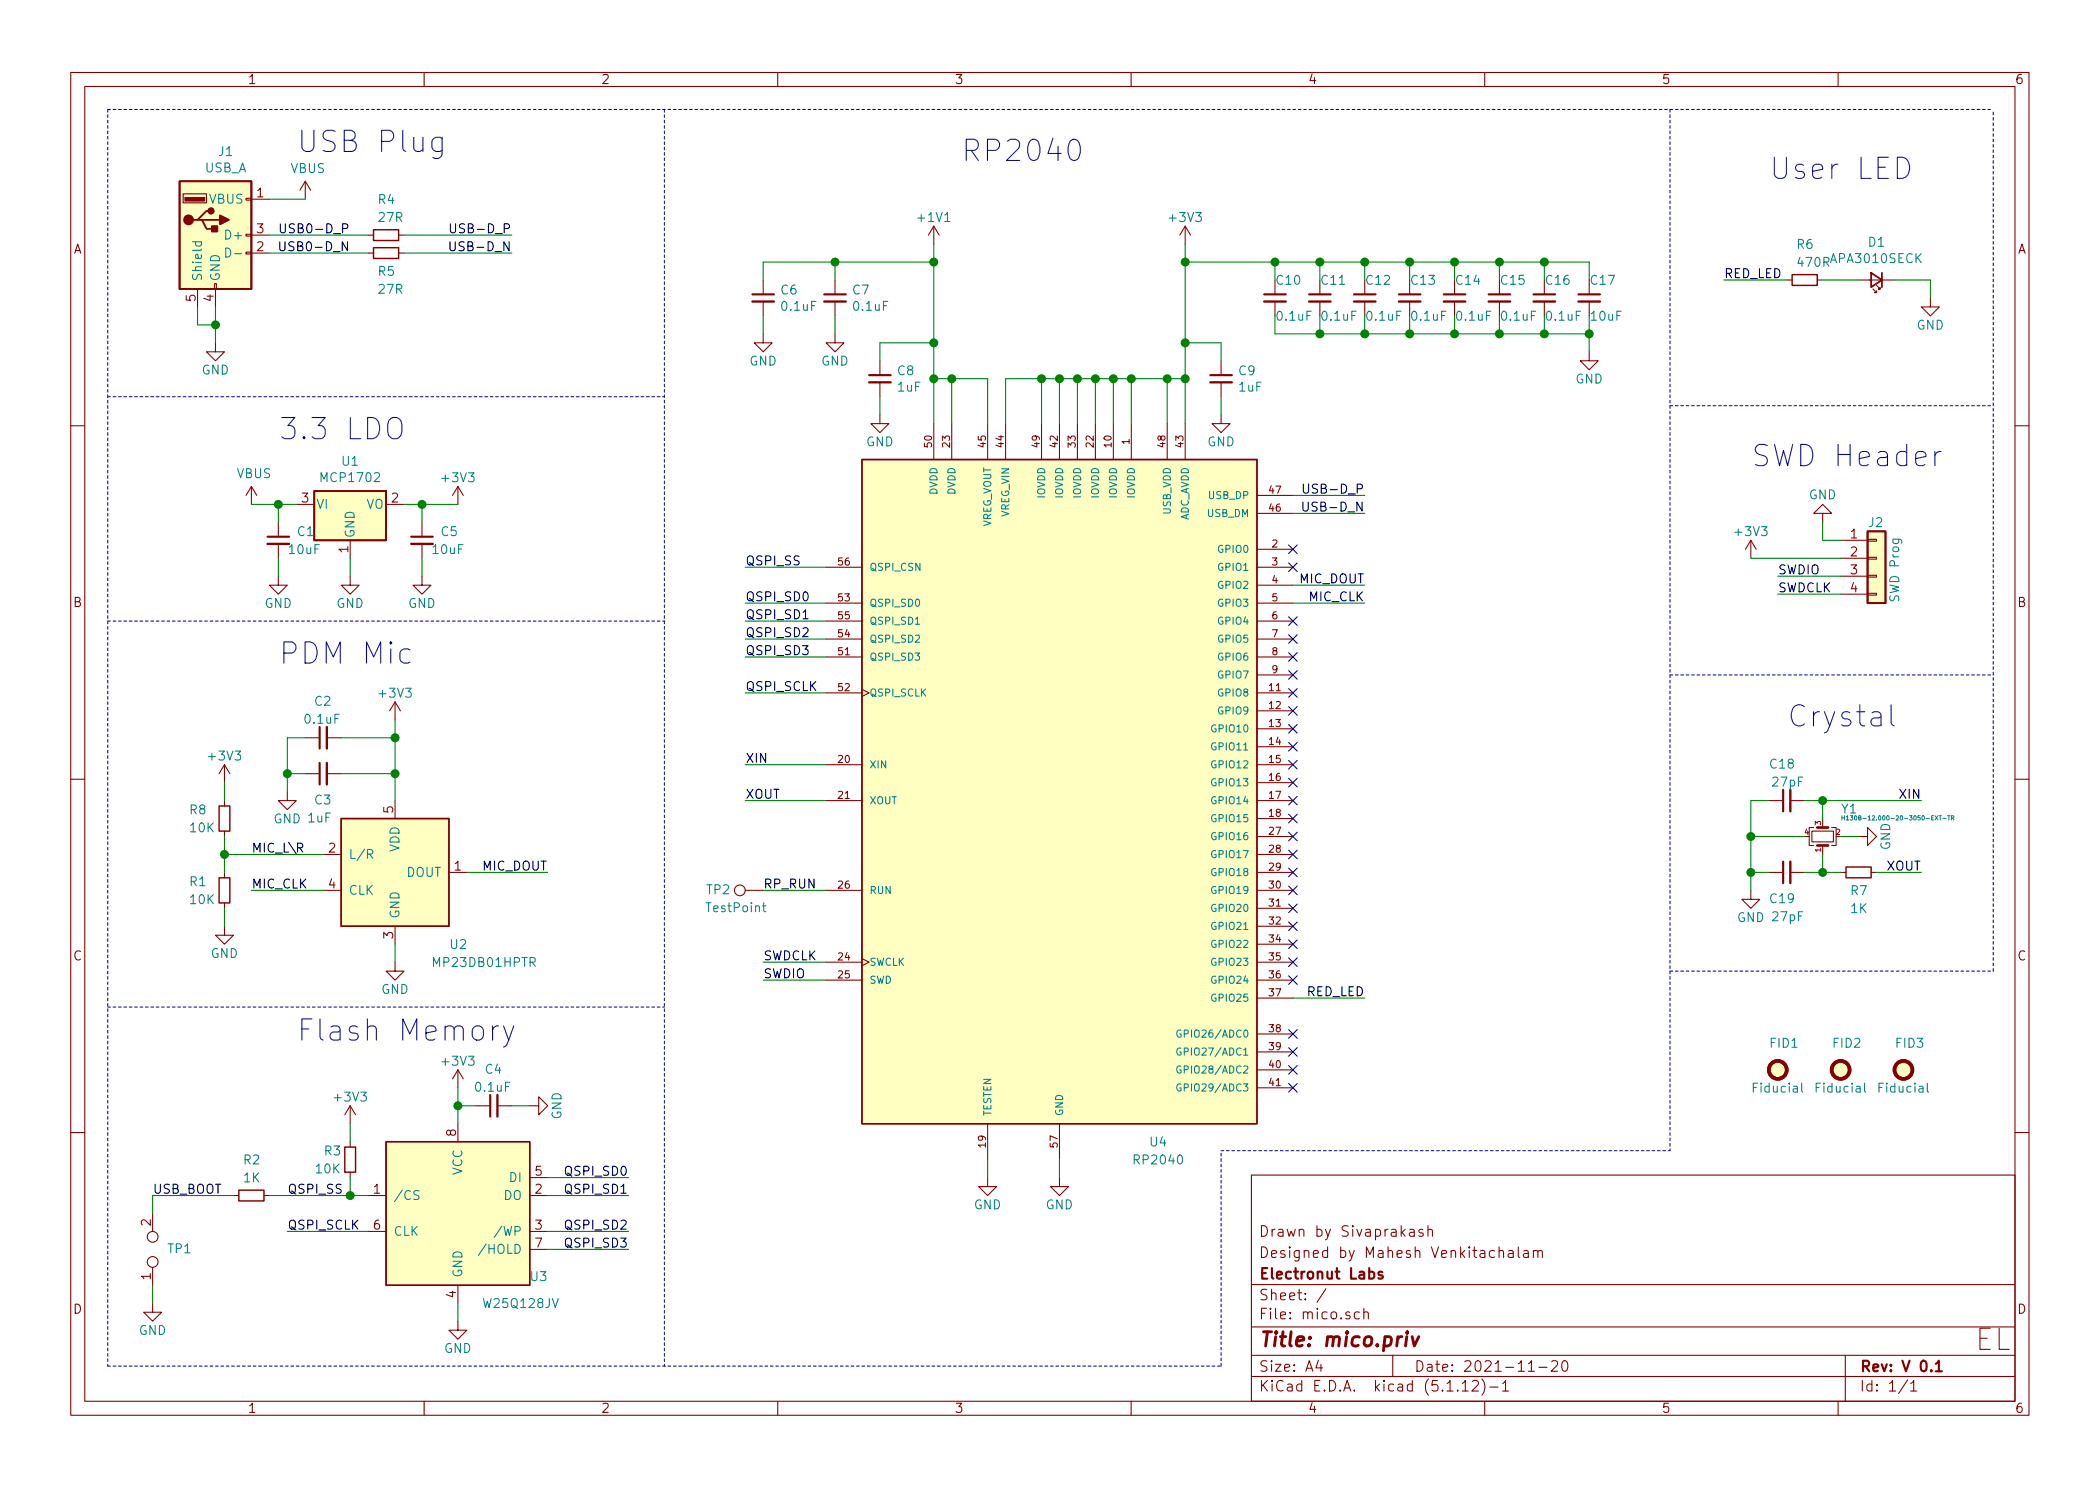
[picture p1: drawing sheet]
<svg xmlns="http://www.w3.org/2000/svg" width="297mm" height="210mm" viewBox="0 0 297 210" stroke-linecap="round" stroke-linejoin="round" font-family="sans-serif">
<g fill="none" stroke="#840000" stroke-width=".15">
<path d="M10 10.3h277v189.9h-277zM12 12.2h273v186.1h-273zM60 10.3v1.9M110 10.3v1.9M160 10.3v1.9M210 10.3v1.9M260 10.3v1.9M25.9 27.4h3.3v1.3h-3.3zM34.8 35.7h.8v.2h-.8zM34.8 33.1h.8v.3h-.8zM34.8 28.1h.8v.2h-.8zM35.6 35.8h2.5"/>
<path d="M35.6 28.2h2.5M35.6 33.3h2.5M43.2 25.6l-.8 1.3M43.2 25.6v2.6M43.2 25.6l.7 1.3M52.1 35.8h.7M52.1 33.3h.7M56.4 35.8h.7M56.4 33.3h.7M107.9 39.6v2.1M118.1 39.6v2.1M132.1 32v2.5"/>
<path d="M132.1 32l-.8 1.3M132.1 32l.7 1.3M167.6 32v2.5M167.6 32l-.7 1.3M167.6 32l.8 1.3M180.3 39.6v2.1M186.7 39.6v2.1M193 39.6v2.1M199.4 39.6v2.1M205.7 39.6v2.1M212.1 39.6v2.1M218.4 39.6v2.1"/>
<path d="M224.8 39.6v2.1M252.7 39.6h.8M257 39.6h.8M262.9 39.6h5.1M27.9 40.9v2.5M30.4 40.1h.2v.8h-.2zM30.5 48.5v1.3h1.2l-1.2 1.2-1.3-1.2h1.3M30.5 40.9v2.5M107.9 47.2v1.3h1.3l-1.3 1.3-1.2-1.3h1.2M107.9 42.7v2M118.1 47.2v1.3h1.3l-1.3 1.3-1.3-1.3h1.3M118.1 42.7v2"/>
<path d="M124.5 58.7v1.2h1.2l-1.2 1.3-1.3-1.3h1.3M124.5 51v2.1M124.5 54.1v2M132.1 59.9v5.1M134.6 59.9v5.1M139.7 59.9v5.1M142.2 59.9v5.1M147.3 59.9v5.1M149.9 59.9v5.1M152.4 59.9v5.1M154.9 59.9v5.1M157.5 59.9v5.1"/>
<path d="M160 59.9v5.1M165.1 59.9v5.1M167.6 59.9v5.1M172.7 58.7v1.2h1.3l-1.3 1.3-1.3-1.3h1.3M172.7 51v2.1M172.7 54.1v2M180.3 42.7v2M186.7 42.7v2M193 42.7v2M199.4 42.7v2M205.7 42.7v2M212.1 42.7v2"/>
<path d="M218.4 42.7v2M224.8 49.8v1.2h1.3l-1.3 1.3-1.3-1.3h1.3M224.8 42.7v2M264.9 40.9l.5 .5h-.2h.2v-.3M265.4 40.4l.5 .5h-.2h.2v-.3M273 42.2v1.2h1.3l-1.3 1.3-1.2-1.3h1.2M10 60.2h2M35.6 68.8l-.8 1.3M35.6 68.8v2.6M35.6 68.8l.7 1.3M39.4 73.9v2M39.4 77v2"/>
<path d="M41.9 71.4h2.5M49.5 76.4v2.6M54.6 71.4h2.5M59.7 73.9v2M59.7 77v2M64.8 68.8v2.6M64.8 68.8l-.8 1.3M64.8 68.8l.7 1.3M177.8 77.7h5.1M177.8 72.6h5.1M177.8 70.1h5.1M247.6 76.4l.8 1.3"/>
<path d="M247.6 76.4v2.6M247.6 76.4l-.7 1.3M257.8 72.6h-1.3l1.3-1.2 1.3 1.2h-1.3v1.3M260.3 76.4h3.9M260.3 79h3.9M264.2 76.3h1.2v.3h-1.2zM264.2 78.9h1.2v.2h-1.2zM285 60.2h2M39.4 81.5v1.3h1.2l-1.2 1.3-1.3-1.3h1.3M49.5 81.5v1.3h1.3l-1.3 1.3-1.2-1.3h1.2M55.9 99.3v2.5M55.9 99.3l-.8 1.3"/>
<path d="M55.9 99.3l.7 1.3M59.7 81.5v1.3h1.3l-1.3 1.3-1.3-1.3h1.3M116.8 98h5.1M116.8 80.3h5.1M116.8 85.3h5.1M116.8 93h5.1M116.8 90.4h5.1M116.8 87.9h5.1M121.9 97.5l1 .5-1 .5M177.8 98h5.1M177.8 80.3h5.1M177.8 82.8h5.1"/>
<path d="M177.8 85.3h5.1M177.8 93h5.1M177.8 90.4h5.1M177.8 87.9h5.1M177.8 95.5h5.1M260.3 81.5h3.9M260.3 84.1h3.9M264.2 83.9h1.2v.3h-1.2zM264.2 81.4h1.2v.3h-1.2zM10 110.3h2M31.7 108.2v2.5M31.7 113.3v.7"/>
<path d="M31.7 117.6v.8M31.7 108.2l-.7 1.3M31.7 108.2l.8 1.3M40.6 112v1.3h1.3l-1.3 1.2-1.2-1.2h1.2M43.2 109.5h2M43.2 104.4h2M46.2 109.5h2.1M46.2 104.4h2.1M55.9 113.3v2.5M116.8 108.2h5.1M116.8 113.3h5.1M177.8 100.6h5.1"/>
<path d="M177.8 103.1h5.1M177.8 105.7h5.1M177.8 108.2h5.1M177.8 110.7h5.1M177.8 113.3h5.1M177.8 115.8h5.1M177.8 118.4h5.1M250.2 113.3h2M253.2 113.3h2.1M256.3 117.6h3v1.5h-3zM256.5 117.1h-.6v2.5h.6M257.8 115.8v1.3"/>
<path d="M257.8 119.6v1.3M259.1 117.1h.6v2.5h-.6M262.9 118.4h1.3v-1.3l1.2 1.3-1.2 1.2v-1.2M285 110.3h2M31.7 131.1v1.2h1.3l-1.3 1.3-1.2-1.3h1.2M31.7 123.4v.8M31.7 127.8v.7M45.7 126h2.6M45.7 120.9h2.6M55.9 136.1v1.3h1.2l-1.2 1.3-1.3-1.3h1.3M55.9 131.1v2.5M63.5 123.4h2.5"/>
<path d="M105.4 126h2.5M116.8 136.1h5.1M116.8 138.7h5.1M116.8 126h5.1M121.9 135.6l1 .5-1 .5M177.8 136.1h5.1M177.8 138.7h5.1M177.8 126h5.1M177.8 120.9h5.1M177.8 123.4h5.1M177.8 128.5h5.1M177.8 131.1h5.1"/>
<path d="M177.8 133.6h5.1M247.6 126v1.2h1.3l-1.3 1.3-1.2-1.3h1.2M250.2 123.4h2M253.2 123.4h2.1M260.3 123.4h.8M264.7 123.4h.7M49.5 156.5l-.7 1.2M49.5 156.5v2.5M49.5 156.5l.8 1.2M64.8 151.4v2.5M64.8 159v2.5M64.8 151.4l-.8 1.2"/>
<path d="M64.8 151.4l.7 1.2M67.3 156.5h2M70.4 156.5h2M74.9 156.5h1.3v-1.3l1.3 1.3-1.3 1.2v-1.2M139.7 159v5.1M149.9 159v5.1M177.8 141.2h5.1M177.8 146.3h5.1M177.8 148.8h5.1M177.8 151.4h5.1M177.8 153.9h5.1M10 160.2h2"/>
<path d="M21.6 171.7v2.5M21.6 179.3v2.6M33 169.2h.8M37.3 169.2h.8M49.5 161.5v.8M49.5 165.9v.7M52.1 169.2h2.5M52.1 174.2h2.5M74.9 169.2h2.6M74.9 174.2h2.6M74.9 166.6h2.6M74.9 176.8h2.6"/>
<path d="M139.7 166.6v1.3h1.3l-1.3 1.3-1.3-1.3h1.3M149.9 166.6v1.3h1.2l-1.2 1.3-1.3-1.3h1.3M177 166.3h108v32h-108zM199.4 174l.1-.1 .5 .1 .1 .9M200.1 174.3l-.6 .1a.29 .29 0 0 0-.2 .2 .29 .29 0 0 0 .2 .3l.6-.1M201.3 174a.37 .37 0 0 0-.6 .1v.1a.54 .54 0 0 0 .6 .3v.3l-.2 .1-.4-.1M202 174.1a.38 .38 0 0 1 .6 0v.8M202 173.4v1.5M212 177.1a.38 .38 0 0 1 .7 0v.8M213.4 177l.1-.1 .5 .1v.9M214 177.3l-.5 .1-.2 .2 .1 .2 .1 .1 .5-.1M214.8 176.4v1.3l.2 .2"/>
<path d="M215.5 177l.2-.1 .4 .1 .1 .9M216.2 177.3l-.5 .1a.29 .29 0 0 0-.2 .2 .29 .29 0 0 0 .2 .3l.5-.1M216.9 177.1a.38 .38 0 0 1 .6 0v.8M216.9 176.9v1M217.5 177.1a.34 .34 0 0 1 .3-.2 .34 .34 0 0 1 .4 .2v.8M285 160.2h2M21.6 184.4v1.3h1.3l-1.3 1.2-1.3-1.2h1.3M60 198.3v1.9M64.8 186.9v1.3h1.2l-1.2 1.3-1.3-1.3h1.3M64.8 181.9v2.5M110 198.3v1.9M160 198.3v1.9"/>
<path d="M177 194.8h108M177 191.8h108M177 187.8h108M177 181.8h108M186.5 192.5l-.4 1h1M186.8 193v1M187.6 182.3l-1.3 2M192.3 185.7a.53 .53 0 0 0-.7 0v.8a.53 .53 0 0 0 .7 0M192.9 185.7a.38 .38 0 0 1 .6 .1v.8M192.9 185.1v1.5M197 191.8v3M206.8 195.8l.5-.5v1.5"/>
<path d="M206.8 196.8h.9M208.3 195.5l.2-.2 .5 .1a.37 .37 0 0 1 0 .6l-.8 .8h.9M209.6 195.1a1.71 1.71 0 0 1 0 2.3M210 198.3v1.9M210.7 196.3h1.2M212.5 195.8l.5-.5v1.5M212.5 196.8h.9M216.2 194h.8M217.7 193.5h1.1M219.5 192.7l.2-.2h.3a.41 .41 0 0 1 .3 .7l-.9 .8h.9M221.1 192.6a.36 .36 0 0 1 .6 .2 .77 .77 0 0 1-.4 1.2 1 1 0 0 1-.2-1.4zM260 198.3v1.9"/>
<path d="M261 191.8v6.5M269.8 195.2l-1.2 2M270.3 195.8l.3-.3 .1-.2v1.5M270.3 196.8h.8"/>
<circle cx="104.6" cy="126" r=".76"/>
<circle cx="21.6" cy="178.6" r=".76"/>
<circle cx="21.6" cy="175" r=".76"/>
</g>
<g fill="none" stroke="#840000" stroke-width=".3">
<path d="M106.4 41.7h3.1M116.6 41.7h3M122.9 53.1h3.1M171.2 53.1h3M178.8 41.7h3.1M185.2 41.7h3M191.5 41.7h3.1M197.9 41.7h3M204.2 41.7h3.1M210.6 41.7h3M216.9 41.7h3.1M223.3 41.7h3"/>
<path d="M37.8 75.9h3.1M58.2 75.9h3M45.2 102.9v3M45.2 107.9v3.1M252.2 111.8v3M252.2 121.9v3.1M69.3 154.9v3.1M195.5 180l-.3-.1-.2 .1v.2a.48 .48 0 0 0 .5 .3l.1 .1-.1 .2-.1 .1-.4-.1M273.8 193l.4-.5v1.5M273.8 194h.9"/>
</g>
<path d="M199.7 189.1l.4 1.3 .6-1.3" fill="none" stroke="#840000" stroke-width=".41"/>
<g fill="none" stroke="#840000" stroke-width=".33">
<path d="M106.4 42.7h3.1M116.6 42.7h3M122.9 54.1h3.1M171.2 54.1h3M178.8 42.7h3.1M185.2 42.7h3M191.5 42.7h3.1M197.9 42.7h3M204.2 42.7h3.1M210.6 42.7h3M216.9 42.7h3.1M223.3 42.7h3"/>
<path d="M37.8 77h3.1M58.2 77h3M46.2 102.9v3M46.2 107.9v3.1M253.2 111.8v3M253.2 121.9v3.1M70.4 154.9v3.1"/>
</g>
<path d="M52.8 35h3.6v1.6h-3.6zM52.8 32.5h3.6v1.5h-3.6zM253.5 38.9h3.5v1.5h-3.5zM121.9 65h55.9v94h-55.9zM31 114h1.5v3.6h-1.5zM48.3 115.8h15.2v15.3h-15.2zM31 124.2h1.5v3.6h-1.5zM261.1 122.7h3.6v1.5h-3.6zM33.8 168.4h3.5v1.5h-3.5zM48.8 162.3h1.5v3.6h-1.5zM54.6 161.5h20.3v20.4h-20.3z" fill="none" stroke="#840000" stroke-width=".2"/>
<g fill="#ffffc2" stroke="#ffffc2" stroke-width=".14">
<path d="M54.6 161.5h20.3v20.4h-20.3z"/>
<path d="M44.4 69.5h10.2v6.9h-10.2z"/>
<path d="M264.2 75.2h2.5v10.1h-2.5z"/>
<path d="M121.9 65h55.9v94h-55.9z"/>
<path d="M48.3 115.8h15.2v15.3h-15.2z"/>
<path d="M25.4 25.6h10.2v15.3h-10.2z"/>
<circle cx="269.2" cy="151.4" r="1.27"/>
<circle cx="260.4" cy="151.4" r="1.27"/>
<circle cx="251.5" cy="151.4" r="1.27"/>
</g>
<g fill="none" stroke="#008484" stroke-width=".15">
<path d="M27.2 34.2h1.3M27.7 34.2v.4l.2 .2 .5-.1v-.5M31.9 35.1a.65 .65 0 0 1 .7 .5 .65 .65 0 0 1-.4 .8h-.3zM33.2 35.9h1M52 120.8h.6a.34 .34 0 0 0 .1-.3 .34 .34 0 0 0-.2-.3h-.5v1.3M52.3 120.8l.4 .7M107.8 128.2h.5M108 127.7v1.1l.1 .2h.2M167 145.8a.47 .47 0 0 0-.6 .4 .47 .47 0 0 0 .6 .5l.1-.4h-.2M167 148.3a.47 .47 0 0 0-.6 .5 .47 .47 0 0 0 .6 .4l.1-.4h-.2M167 150.9a.47 .47 0 0 0-.6 .4 .47 .47 0 0 0 .6 .5l.1-.4h-.2M167 153.4a.47 .47 0 0 0-.6 .5 .47 .47 0 0 0 .6 .4l.1-.4h-.2"/>
<path d="M254.8 153.3v1.1l.2 .1M263.7 153.3v1.1l.2 .1M272.6 153.3v1.1l.2 .1M59.3 168.5l-.5-.1-.2 .2-.1 .2a.43 .43 0 0 0 .5 .3l.2 .1v.4a.56 .56 0 0 1-.7 .1M68.8 176l-1.1 1.6M71 173.5l-1.1 1.6"/>
</g>
<path d="M25.4 25.6h10.2v15.3h-10.2zM27.9 31.1h.7l.6 1.3h1.3M28.6 31.1h2.5M29.8 29.8h-.6l-1.3 1.3h-.6M264.7 38.6l1.5 1-1.5 1zM266.2 38.6v2M44.4 69.5h10.2v6.9h-10.2zM264.2 75.2h2.5v10.1h-2.5z" fill="none" stroke="#840000" stroke-width=".25"/>
<path d="M257 119.6h1.6M257 117.1h1.6" fill="none" stroke="#840000" stroke-width=".38"/>
<path d="M260.5 115.4v.6M260.9 115.4v.6M261.1 115.6l.2-.2v.6M261.1 116h.4M261.7 115.4h.4l-.2 .3h.2v.3h-.4M274.8 115.8h.5M275.5 115.4h.3M275.7 115.4v.6M276 115.7h.4l-.1-.3h-.3v.6M276.2 115.7l.2 .3" fill="none" stroke="#008484" stroke-width=".14"/>
<g fill="#840000" stroke="#840000" stroke-width=".25">
<path d="M30 32h.7v.8h-.7z"/>
<path d="M31.1 30.5l1.3 .6-1.3 .6z"/>
<circle cx="26.7" cy="31.1" r=".63"/>
<circle cx="29.8" cy="29.8" r=".38"/>
</g>
<path d="M26.2 27.9h2.8v.5h-2.8z" fill="#840000" stroke="#840000" stroke-width=".15"/>
<g fill="none" stroke="#840000" stroke-width=".51">
<circle cx="251.5" cy="151.4" r="1.27"/>
<circle cx="260.4" cy="151.4" r="1.27"/>
<circle cx="269.2" cy="151.4" r="1.27"/>
</g>
<g fill="none" stroke="#0000c2" stroke-width=".15" stroke-dasharray=".4 .4">
<path d="M15.2 15.5v177.8M15.2 15.5h266.7M94 15.5v177.8M236.2 15.5v147.3M15.2 56.1h78.8M236.2 57.4h45.7M15.2 87.9h78.8M236.2 95.5h45.7M236.2 137.4h45.7M281.9 137.4v-121.9M15.2 142.5h78.8M172.7 162.8h63.5"/>
<path d="M15.2 193.3h157.5M172.7 193.3v-30.5"/>
</g>
<g fill="none" stroke="#008400" stroke-width=".15">
<path d="M38.1 35.8h14M38.1 33.3h14M38.1 28.2h5.1M57.1 35.8h15.3M57.1 33.3h15.3M118.1 37.1v2.5M132.1 37.1h-24.2v2.5M132.1 34.5v25.4M167.6 37.1h57.2v2.5M167.6 34.5v25.4M180.3 37.1v2.5M186.7 37.1v2.5"/>
<path d="M193 37.1v2.5M199.4 37.1v2.5M205.7 37.1v2.5M212.1 37.1v2.5M218.4 37.1v2.5M243.8 39.6h8.9M257.8 39.6h5.1M268 39.6h5v2.6M27.9 43.4v2.6h2.6M30.5 43.4v5.1M107.9 44.7v2.5M118.1 44.7v2.5"/>
<path d="M124.5 56.1v2.6M132.1 53.6h7.6v6.3M132.1 48.5h-7.6v2.5M134.6 53.6v6.3M147.3 53.6v6.3M149.9 53.6v6.3M152.4 53.6v6.3M154.9 53.6v6.3M157.5 53.6v6.3M160 53.6v6.3M165.1 53.6v6.3M167.6 53.6h-25.4v6.3"/>
<path d="M167.6 48.5h5.1v2.5M172.7 56.1v2.6M180.3 44.7v2.5h44.5M186.7 44.7v2.5M193 44.7v2.5M199.4 44.7v2.5M205.7 44.7v2.5M212.1 44.7v2.5M218.4 44.7v2.5M224.8 44.7v5.1M35.6 71.4h6.3M39.4 71.4v2.5"/>
<path d="M39.4 79v2.5M49.5 79v2.5M57.1 71.4h7.7M59.7 71.4v2.5M59.7 79v2.5M182.9 72.6h10.1M182.9 70.1h10.1M247.6 79h12.7M257.8 73.9v2.5h2.5M105.4 85.3h11.4M105.4 87.9h11.4M105.4 80.3h11.4"/>
<path d="M105.4 90.4h11.4M105.4 93h11.4M105.4 98h11.4M182.9 85.3h10.1M182.9 82.8h10.1M251.5 84.1h8.8M251.5 81.5h8.8M31.7 110.7v2.6M31.7 118.4v5M40.6 109.5h2.6M43.2 104.4h-2.6v7.6M48.3 109.5h7.6"/>
<path d="M48.3 104.4h7.6M55.9 101.8v11.5M105.4 113.3h11.4M105.4 108.2h11.4M247.6 118.4h7.7M250.2 113.3h-2.6v12.7M255.3 113.3h16.5M257.8 113.3v2.5M260.3 118.4h2.6M31.7 128.5v2.6M31.7 120.9h14M35.6 126h10.1"/>
<path d="M55.9 133.6v2.5M66 123.4h11.5M107.9 126h8.9M107.9 138.7h8.9M107.9 136.1h8.9M247.6 123.4h2.6M255.3 123.4h5M257.8 120.9v2.5M265.4 123.4h6.4M49.5 159v2.5M64.8 153.9v5.1M64.8 156.5h2.5"/>
<path d="M72.4 156.5h2.5M182.9 141.2h10.1M33 169.2h-11.4v2.5M38.1 169.2h14M40.6 174.2h11.5M49.5 166.6v2.6M77.5 169.2h11.4M77.5 174.2h11.4M77.5 176.8h11.4M77.5 166.6h11.4M139.7 164.1v2.5M149.9 164.1v2.5"/>
<path d="M21.6 181.9v2.5M64.8 184.4v2.5"/>
</g>
<path d="M39.6 34.2v1l.2 .3 .4-.1 .1-.2v-1M39.6 31.7v1l.3 .2h.4l.1-.2v-1M63.7 34.2v1l.2 .3 .4-.1 .1-.2v-1M63.7 31.7v1l.3 .2h.3l.1-.2v-1M184.3 71v1.1l.3 .2h.3l.1-.2v-1.1M184.4 68.5v1l.2 .3 .4-.1 .1-.2v-1" fill="none" stroke="#000" stroke-width=".15"/>
<path d="M62.5 19.4v2.5a.84 .84 0 0 1-1.3 .4M62.5 19.6a.96 .96 0 0 0-1.3 .1l-.1 .3v.8l.1 .4a.96 .96 0 0 0 1.3 .1M151.4 20a.73 .73 0 0 1 .7-.3 .73 .73 0 0 1 .6 .6 2.28 2.28 0 0 1-.3 2.2 .7 .7 0 0 1-1.2-.4 2.55 2.55 0 0 1 .2-2.1zM268.4 22.2a1.41 1.41 0 0 1 1.7 1.7 1.34 1.34 0 0 1-1.7 1.3zM55 59.5l.5-.4a1.02 1.02 0 0 1 1.3 1v1a1 1 0 0 1-1 1 1 1 0 0 1-1-1v-1zM274.5 63.9a.77 .77 0 0 0-.8 .6M58 92l-.3-.2h-.6l-.4 .3-.1 .3v.8l.1 .3 .4 .3h.6l.3-.1M267.5 99.7v2.6l.1 .3 .3 .1M70.5 145.2a.77 .77 0 0 0-.8 .5M71.2 145.2l.8 2M72.7 145.2l-1 2.7-.5 .3" fill="none" stroke="#0000c2" stroke-width=".15"/>
<g fill="#008400" stroke="#008400" stroke-width=".25">
<circle cx="40.6" cy="109.5" r=".51"/>
<circle cx="132.1" cy="53.6" r=".51"/>
<circle cx="118.1" cy="37.1" r=".51"/>
<circle cx="55.9" cy="109.5" r=".51"/>
<circle cx="64.8" cy="156.5" r=".51"/>
<circle cx="55.9" cy="104.4" r=".51"/>
<circle cx="132.1" cy="48.5" r=".51"/>
<circle cx="30.5" cy="46" r=".51"/>
<circle cx="132.1" cy="37.1" r=".51"/>
<circle cx="186.7" cy="47.2" r=".51"/>
<circle cx="257.8" cy="113.3" r=".51"/>
<circle cx="247.7" cy="123.4" r=".51"/>
<circle cx="257.8" cy="123.4" r=".51"/>
<circle cx="218.4" cy="37.1" r=".51"/>
<circle cx="212.1" cy="37.1" r=".51"/>
<circle cx="186.7" cy="37.1" r=".51"/>
<circle cx="193" cy="37.1" r=".51"/>
<circle cx="218.4" cy="47.2" r=".51"/>
<circle cx="165.1" cy="53.6" r=".51"/>
<circle cx="212.1" cy="47.2" r=".51"/>
<circle cx="193" cy="47.2" r=".51"/>
<circle cx="224.8" cy="47.2" r=".51"/>
<circle cx="199.4" cy="37.1" r=".51"/>
<circle cx="199.4" cy="47.2" r=".51"/>
<circle cx="205.7" cy="47.2" r=".51"/>
<circle cx="205.7" cy="37.1" r=".51"/>
<circle cx="39.4" cy="71.4" r=".51"/>
<circle cx="59.7" cy="71.4" r=".51"/>
<circle cx="134.6" cy="53.6" r=".51"/>
<circle cx="160" cy="53.6" r=".51"/>
<circle cx="157.5" cy="53.6" r=".51"/>
<circle cx="247.7" cy="118.4" r=".51"/>
<circle cx="154.9" cy="53.6" r=".51"/>
<circle cx="152.4" cy="53.6" r=".51"/>
<circle cx="31.8" cy="120.9" r=".51"/>
<circle cx="147.3" cy="53.6" r=".51"/>
<circle cx="167.6" cy="53.6" r=".51"/>
<circle cx="167.6" cy="48.5" r=".51"/>
<circle cx="49.5" cy="169.2" r=".51"/>
<circle cx="167.6" cy="37.1" r=".51"/>
<circle cx="180.3" cy="37.1" r=".51"/>
<circle cx="149.9" cy="53.6" r=".51"/>
</g>
<g fill="none" stroke="#000084" stroke-width=".15">
<path d="M182.3 79.6l1.2 1.3M182.3 77.1l1.2 1.2M183.5 79.6l-1.2 1.3M183.5 77.1l-1.2 1.2M182.3 100l1.2 1.2M182.3 97.4l1.2 1.2M182.3 94.9l1.2 1.2M182.3 92.3l1.2 1.3M182.3 89.8l1.2 1.2M182.3 87.3l1.2 1.2M183.5 100l-1.2 1.2M183.5 97.4l-1.2 1.2"/>
<path d="M183.5 94.9l-1.2 1.2M183.5 92.3l-1.2 1.3M183.5 89.8l-1.2 1.2M183.5 87.3l-1.2 1.2M182.3 112.7l1.2 1.2M182.3 110.1l1.2 1.2M182.3 107.6l1.2 1.2M182.3 105l1.2 1.3M182.3 102.5l1.2 1.2M182.3 115.2l1.2 1.2M182.3 117.7l1.2 1.3M183.5 112.7l-1.2 1.2"/>
<path d="M183.5 110.1l-1.2 1.2M183.5 107.6l-1.2 1.2M183.5 105l-1.2 1.3M183.5 102.5l-1.2 1.2M183.5 115.2l-1.2 1.2M183.5 117.7l-1.2 1.3M182.3 120.3l1.2 1.2M182.3 122.8l1.2 1.2M182.3 125.4l1.2 1.2M182.3 127.9l1.2 1.2M182.3 130.4l1.2 1.3M182.3 133l1.2 1.2"/>
<path d="M182.3 135.5l1.2 1.2M182.3 138.1l1.2 1.2M183.5 120.3l-1.2 1.2M183.5 122.8l-1.2 1.2M183.5 125.4l-1.2 1.2M183.5 127.9l-1.2 1.2M183.5 130.4l-1.2 1.3M183.5 133l-1.2 1.2M183.5 135.5l-1.2 1.2M183.5 138.1l-1.2 1.2M182.3 145.7l1.2 1.2M182.3 148.2l1.2 1.2"/>
<path d="M182.3 150.8l1.2 1.2M182.3 153.3l1.2 1.2M183.5 145.7l-1.2 1.2M183.5 148.2l-1.2 1.2M183.5 150.8l-1.2 1.2M183.5 153.3l-1.2 1.2"/>
</g>
<g font-size="4.2" fill="#0000c2">
<text x="41.9" y="21.6">USB Plug</text>
<text x="135.9" y="22.9">RP2040</text>
<text x="250.2" y="25.4">User LED</text>
<text x="39.4" y="62.2">3.3 LDO</text>
<text x="247.6" y="66">SWD Header</text>
<text x="39.4" y="94">PDM Mic</text>
<text x="252.7" y="102.9">Crystal</text>
<text x="41.9" y="147.3">Flash Memory</text>
</g>
<text font-size="4.2" fill="#840000" x="279.3" y="191.1">EL</text>
<text font-size="2.8" fill="#840000" x="178" y="190.5">Title: mico.priv</text>
<g font-size="2.1" fill="#840000">
<text x="178" y="178">Designed by Mahesh Venkitachalam</text>
<text x="178" y="175">Drawn by Sivaprakash</text>
<text x="178" y="184">Sheet: /</text>
<text x="178" y="181">Electronut Labs</text>
<text x="178" y="186.7">File: mico.sch</text>
<text x="178" y="196.9">KiCad E.D.A. kicad (5.1.12)-1</text>
<text x="178" y="194.1">Size: A4</text>
<text x="200" y="194.1">Date: 2021-11-20</text>
<text x="263" y="194.1">Rev: V 0.1</text>
<text x="263" y="196.9">Id: 1/1</text>
</g>
<g font-size="1.8" fill="#840000">
<text x="35" y="11.9">1</text>
<text x="85" y="11.9">2</text>
<text x="135" y="11.9">3</text>
<text x="185" y="11.9">4</text>
<text x="235" y="11.9">5</text>
<text x="285" y="11.9">6</text>
<text x="36.3" y="27.9">1</text>
<text x="10.4" y="35.9">A</text>
<text x="36.3" y="35.6">2</text>
<text x="36.3" y="33">3</text>
<text x="285.4" y="35.9">A</text>
<text x="27.7" y="42.6" transform="rotate(-90 27.7 42.6)">5</text>
<text x="30.2" y="42.6" transform="rotate(-90 30.2 42.6)">4</text>
<text x="42.7" y="71.1">3</text>
<text x="55.4" y="71.1">2</text>
<text x="261.8" y="76.2">1</text>
<text x="49.3" y="78.2" transform="rotate(-90 49.3 78.2)">1</text>
<text x="261.8" y="78.7">2</text>
<text x="261.8" y="81.3">3</text>
<text x="261.8" y="83.8">4</text>
<text x="10.4" y="85.9">B</text>
<text x="285.4" y="85.9">B</text>
<text x="55.6" y="115" transform="rotate(-90 55.6 115)">5</text>
<text x="46.5" y="120.6">2</text>
<text x="46.5" y="125.7">4</text>
<text x="64.3" y="123.2">1</text>
<text x="10.4" y="135.9">C</text>
<text x="55.6" y="132.8" transform="rotate(-90 55.6 132.8)">3</text>
<text x="285.4" y="135.9">C</text>
<text x="64.5" y="160.8" transform="rotate(-90 64.5 160.8)">8</text>
<text x="75.7" y="166.4">5</text>
<text x="21.3" y="173.5" transform="rotate(-90 21.3 173.5)">2</text>
<text x="52.9" y="168.9">1</text>
<text x="52.9" y="174">6</text>
<text x="75.7" y="168.9">2</text>
<text x="75.7" y="174">3</text>
<text x="75.7" y="176.5">7</text>
<text x="10.4" y="185.9">D</text>
<text x="21.3" y="181.1" transform="rotate(-90 21.3 181.1)">1</text>
<text x="64.5" y="183.6" transform="rotate(-90 64.5 183.6)">4</text>
<text x="285.4" y="185.9">D</text>
<text x="35" y="199.9">1</text>
<text x="85" y="199.9">2</text>
<text x="135" y="199.9">3</text>
<text x="185" y="199.9">4</text>
<text x="235" y="199.9">5</text>
<text x="285" y="199.9">6</text>
</g>
<g font-size="1.8" fill="#008484">
<text x="31" y="22.1">J1</text>
<text x="28.9" y="24.4">USB_A</text>
<text x="29.6" y="28.8">VBUS</text>
<text x="41.1" y="24.5">VBUS</text>
<text x="53.5" y="28.9">R4</text>
<text x="32.2" y="33.9">D+</text>
<text x="53.6" y="31.4">27R</text>
<text x="130" y="31.4">+1V1</text>
<text x="165.6" y="31.4">+3V3</text>
<text x="254.2" y="35.2">R6</text>
<text x="264.3" y="34.9">D1</text>
<text x="28.6" y="39.9" transform="rotate(-90 28.6 39.9)">Shield</text>
<text x="31.1" y="39.9" transform="rotate(-90 31.1 39.9)">GND</text>
<text x="53.5" y="39">R5</text>
<text x="53.6" y="41.6">27R</text>
<text x="110.5" y="41.7">C6</text>
<text x="120.6" y="41.7">C7</text>
<text x="180.6" y="40.3">C10</text>
<text x="187" y="40.3">C11</text>
<text x="193.3" y="40.3">C12</text>
<text x="199.7" y="40.3">C13</text>
<text x="206" y="40.3">C14</text>
<text x="212.4" y="40.3">C15</text>
<text x="218.7" y="40.3">C16</text>
<text x="225.1" y="40.3">C17</text>
<text x="254.4" y="37.8">470R</text>
<text x="259.1" y="37.2">APA3010SECK</text>
<text x="110.7" y="44">0.1uF</text>
<text x="120.8" y="44">0.1uF</text>
<text x="180.7" y="45.4">0.1uF</text>
<text x="187.1" y="45.4">0.1uF</text>
<text x="193.4" y="45.4">0.1uF</text>
<text x="199.8" y="45.4">0.1uF</text>
<text x="206.1" y="45.4">0.1uF</text>
<text x="212.5" y="45.4">0.1uF</text>
<text x="218.8" y="45.4">0.1uF</text>
<text x="225.1" y="45.4">10uF</text>
<text x="271.1" y="46.7">GND</text>
<text x="28.5" y="53">GND</text>
<text x="106" y="51.7">GND</text>
<text x="116.2" y="51.7">GND</text>
<text x="127" y="53.1">C8</text>
<text x="175.3" y="53.1">C9</text>
<text x="127" y="55.4">1uF</text>
<text x="175.3" y="55.4">1uF</text>
<text x="222.8" y="54.3">GND</text>
<text x="48.4" y="65.9">U1</text>
<text x="122.5" y="63.2">GND</text>
<text x="170.8" y="63.2">GND</text>
<text x="33.5" y="67.7">VBUS</text>
<text x="45.6" y="68.2">MCP1702</text>
<text x="62.7" y="68.2">+3V3</text>
<text x="255.9" y="70.7">GND</text>
<text x="42.1" y="75.9">C1</text>
<text x="44.7" y="72">VI</text>
<text x="50.2" y="76.2" transform="rotate(-90 50.2 76.2)">GND</text>
<text x="51.8" y="72">VO</text>
<text x="62.4" y="75.9">C5</text>
<text x="245.6" y="75.9">+3V3</text>
<text x="264.4" y="74.6">J2</text>
<text x="41" y="78.4">10uF</text>
<text x="61.3" y="78.4">10uF</text>
<text x="37.4" y="86">GND</text>
<text x="47.6" y="86">GND</text>
<text x="57.7" y="86">GND</text>
<text x="268.7" y="85" transform="rotate(-90 268.7 85)">SWD Prog</text>
<text x="44.6" y="99.9">C2</text>
<text x="53.8" y="98.7">+3V3</text>
<text x="29.7" y="107.6">+3V3</text>
<text x="43.2" y="102.4">0.1uF</text>
<text x="44.6" y="113.8">C3</text>
<text x="250.4" y="108.8">C18</text>
<text x="250.8" y="111.3">27pF</text>
<text x="26.9" y="115.2">R8</text>
<text x="26.9" y="117.8">10K</text>
<text x="38.7" y="116.5">GND 1uF</text>
<text x="260.5" y="115.1">Y1</text>
<text x="26.9" y="125.4">R1</text>
<text x="49.3" y="121.5">L/R</text>
<text x="56.5" y="120.6" transform="rotate(-90 56.5 120.6)">VDD</text>
<text x="57.5" y="124.1">DOUT</text>
<text x="267.4" y="120.3" transform="rotate(-90 267.4 120.3)">GND</text>
<text x="26.9" y="127.9">10K</text>
<text x="49.3" y="126.6">CLK</text>
<text x="56.5" y="130" transform="rotate(-90 56.5 130)">GND</text>
<text x="100" y="126.5">TP2</text>
<text x="100.1" y="129.1">TestPoint</text>
<text x="245.7" y="130.5">GND 27pF</text>
<text x="250.4" y="127.8">C19</text>
<text x="261.8" y="126.7">R7</text>
<text x="261.8" y="129.2">1K</text>
<text x="29.8" y="135.6">GND</text>
<text x="61.5" y="136.8">MP23DB01HPTR</text>
<text x="63.7" y="134.3">U2</text>
<text x="53.9" y="140.6">GND</text>
<text x="250.4" y="148.3">FID1</text>
<text x="259.3" y="148.3">FID2</text>
<text x="268.2" y="148.3">FID3</text>
<text x="47.4" y="155.9">+3V3</text>
<text x="62.7" y="150.8">+3V3</text>
<text x="67.4" y="154.5">0.1uF</text>
<text x="68.7" y="151.9">C4</text>
<text x="248.1" y="154.6">Fiducial</text>
<text x="257" y="154.6">Fiducial</text>
<text x="265.9" y="154.6">Fiducial</text>
<text x="79.4" y="158.4" transform="rotate(-90 79.4 158.4)">GND</text>
<text x="34.5" y="164.8">R2</text>
<text x="34.5" y="167.3">1K</text>
<text x="44.7" y="166">10K</text>
<text x="45.9" y="163.5">R3</text>
<text x="65.4" y="166.3" transform="rotate(-90 65.4 166.3)">VCC</text>
<text x="72.1" y="167.3">DI</text>
<text x="160.6" y="164.8">RP2040</text>
<text x="162.7" y="162.2">U4</text>
<text x="55.6" y="169.8">/CS</text>
<text x="71.3" y="169.8">DO</text>
<text x="137.7" y="171.1">GND</text>
<text x="147.9" y="171.1">GND</text>
<text x="23.8" y="177.3">TP1</text>
<text x="55.6" y="174.9">CLK</text>
<text x="68.4" y="177.4">/HOLD</text>
<text x="70.6" y="174.9">/WP</text>
<text x="65.4" y="180.8" transform="rotate(-90 65.4 180.8)">GND</text>
<text x="68.6" y="185.1">W25Q128JV</text>
<text x="75.1" y="181.3">U3</text>
<text x="19.6" y="188.9">GND</text>
<text x="62.8" y="191.4">GND</text>
</g>
<g font-size="1.8">
<text x="40.7" y="35.6">USB0-D_N</text>
<text x="40.8" y="33">USB0-D_P</text>
<text x="64.5" y="35.6">USB-D_N</text>
<text x="64.6" y="33">USB-D_P</text>
<text x="243.8" y="39.4">RED_LED</text>
<text x="185.3" y="69.8">USB-D_P</text>
<text x="185.2" y="72.4">USB-D_N</text>
<text x="105.4" y="80">QSPI_SS</text>
<text x="183.8" y="82.5">MIC_DOUT</text>
<text x="251.5" y="81.3">SWDIO</text>
<text x="251.5" y="83.8">SWDCLK</text>
<text x="105.4" y="85.1">QSPI_SD0</text>
<text x="105.4" y="87.6">QSPI_SD1</text>
<text x="185.2" y="85.1">MIC_CLK</text>
<text x="105.4" y="90.2">QSPI_SD2</text>
<text x="105.4" y="92.7">QSPI_SD3</text>
<text x="105.4" y="97.8">QSPI_SCLK</text>
<text x="105.4" y="107.9">XIN</text>
<text x="105.4" y="113">XOUT</text>
<text x="268.8" y="113">XIN</text>
<text x="35.6" y="125.7">MIC_CLK</text>
<text x="35.6" y="120.6">MIC_L\R</text>
<text x="68.2" y="123.2">MIC_DOUT</text>
<text x="107.9" y="125.7">RP_RUN</text>
<text x="266.9" y="123.2">XOUT</text>
<text x="107.9" y="135.9">SWDCLK</text>
<text x="107.9" y="138.4">SWDIO</text>
<text x="184.8" y="141">RED_LED</text>
<text x="80.2" y="166.4">QSPI_SD0</text>
<text x="21.6" y="168.9">USB_BOOT</text>
<text x="40.6" y="168.9">QSPI_SS</text>
<text x="40.6" y="174">QSPI_SCLK</text>
<text x="80.2" y="168.9">QSPI_SD1</text>
<text x="80.2" y="174">QSPI_SD2</text>
<text x="80.2" y="176.5">QSPI_SD3</text>
</g>
<g font-size="1.4" fill="#840000">
<text x="131.8" y="63.3" transform="rotate(-90 131.8 63.3)">50</text>
<text x="134.4" y="63.3" transform="rotate(-90 134.4 63.3)">23</text>
<text x="139.4" y="63.3" transform="rotate(-90 139.4 63.3)">45</text>
<text x="142" y="63.3" transform="rotate(-90 142 63.3)">44</text>
<text x="147.1" y="63.3" transform="rotate(-90 147.1 63.3)">49</text>
<text x="149.6" y="63.3" transform="rotate(-90 149.6 63.3)">42</text>
<text x="152.1" y="63.3" transform="rotate(-90 152.1 63.3)">33</text>
<text x="154.7" y="63.3" transform="rotate(-90 154.7 63.3)">22</text>
<text x="157.2" y="63.3" transform="rotate(-90 157.2 63.3)">10</text>
<text x="159.8" y="62.9" transform="rotate(-90 159.8 62.9)">1</text>
<text x="164.8" y="63.3" transform="rotate(-90 164.8 63.3)">48</text>
<text x="167.4" y="63.3" transform="rotate(-90 167.4 63.3)">43</text>
<text x="179.6" y="69.8">47</text>
<text x="179.6" y="72.4">46</text>
<text x="180" y="77.5">2</text>
<text x="118.6" y="80">56</text>
<text x="180" y="80">3</text>
<text x="180" y="82.5">4</text>
<text x="118.6" y="85.1">53</text>
<text x="118.6" y="87.6">55</text>
<text x="180" y="85.1">5</text>
<text x="180" y="87.6">6</text>
<text x="118.6" y="92.7">51</text>
<text x="118.6" y="90.2">54</text>
<text x="180" y="90.2">7</text>
<text x="180" y="92.7">8</text>
<text x="180" y="95.2">9</text>
<text x="118.6" y="97.8">52</text>
<text x="179.6" y="97.8">11</text>
<text x="179.6" y="100.3">12</text>
<text x="118.6" y="107.9">20</text>
<text x="179.6" y="102.9">13</text>
<text x="179.6" y="105.4">14</text>
<text x="179.6" y="107.9">15</text>
<text x="118.6" y="113">21</text>
<text x="179.6" y="110.5">16</text>
<text x="179.6" y="113">17</text>
<text x="179.6" y="115.6">18</text>
<text x="179.6" y="118.1">27</text>
<text x="118.6" y="125.7">26</text>
<text x="179.6" y="120.6">28</text>
<text x="179.6" y="123.2">29</text>
<text x="179.6" y="125.7">30</text>
<text x="179.6" y="128.3">31</text>
<text x="179.6" y="130.8">32</text>
<text x="118.6" y="135.9">24</text>
<text x="179.6" y="133.3">34</text>
<text x="179.6" y="135.9">35</text>
<text x="118.6" y="138.4">25</text>
<text x="179.6" y="138.4">36</text>
<text x="179.6" y="141">37</text>
<text x="179.6" y="146">38</text>
<text x="179.6" y="148.6">39</text>
<text x="179.6" y="151.1">40</text>
<text x="179.6" y="153.7">41</text>
<text x="139.4" y="162.3" transform="rotate(-90 139.4 162.3)">19</text>
<text x="149.6" y="162.3" transform="rotate(-90 149.6 162.3)">57</text>
</g>
<g font-size="1.4" fill="#008484">
<text x="132.6" y="70" transform="rotate(-90 132.6 70)">DVDD</text>
<text x="135.1" y="70" transform="rotate(-90 135.1 70)">DVDD</text>
<text x="147.8" y="70.5" transform="rotate(-90 147.8 70.5)">IOVDD</text>
<text x="150.4" y="70.5" transform="rotate(-90 150.4 70.5)">IOVDD</text>
<text x="152.9" y="70.5" transform="rotate(-90 152.9 70.5)">IOVDD</text>
<text x="155.4" y="70.5" transform="rotate(-90 155.4 70.5)">IOVDD</text>
<text x="158" y="70.5" transform="rotate(-90 158 70.5)">IOVDD</text>
<text x="160.5" y="70.5" transform="rotate(-90 160.5 70.5)">IOVDD</text>
<text x="171" y="70.6">USB_DP</text>
<text x="140.2" y="74.8" transform="rotate(-90 140.2 74.8)">VREG_VOUT</text>
<text x="142.7" y="73.2" transform="rotate(-90 142.7 73.2)">VREG_VIN</text>
<text x="165.6" y="72.8" transform="rotate(-90 165.6 72.8)">USB_VDD</text>
<text x="168.1" y="73.9" transform="rotate(-90 168.1 73.9)">ADC_AVDD</text>
<text x="170.8" y="73.1">USB_DM</text>
<text x="122.9" y="80.8">QSPI_CSN</text>
<text x="172.5" y="78.2">GPIO0</text>
<text x="172.5" y="80.8">GPIO1</text>
<text x="172.5" y="83.3">GPIO2</text>
<text x="122.9" y="85.8">QSPI_SD0</text>
<text x="122.9" y="88.4">QSPI_SD1</text>
<text x="172.5" y="85.8">GPIO3</text>
<text x="172.5" y="88.4">GPIO4</text>
<text x="122.9" y="93.5">QSPI_SD3</text>
<text x="122.9" y="90.9">QSPI_SD2</text>
<text x="172.5" y="90.9">GPIO5</text>
<text x="172.5" y="93.5">GPIO6</text>
<text x="122.9" y="98.5">QSPI_SCLK</text>
<text x="172.5" y="98.5">GPIO8</text>
<text x="172.5" y="101.1">GPIO9</text>
<text x="172.5" y="96">GPIO7</text>
<text x="171.7" y="103.6">GPIO10</text>
<text x="171.7" y="106.2">GPIO11</text>
<text x="122.9" y="108.7">XIN</text>
<text x="122.9" y="113.8">XOUT</text>
<text x="171.7" y="108.7">GPIO12</text>
<text x="171.7" y="111.2">GPIO13</text>
<text x="171.7" y="113.8">GPIO14</text>
<text x="171.7" y="116.3">GPIO15</text>
<text x="171.7" y="118.9">GPIO16</text>
<text x="171.7" y="121.4">GPIO17</text>
<text x="171.7" y="123.9">GPIO18</text>
<text x="122.9" y="126.5">RUN</text>
<text x="171.7" y="126.5">GPIO19</text>
<text x="171.7" y="129">GPIO20</text>
<text x="171.7" y="131.6">GPIO21</text>
<text x="122.9" y="136.6">SWCLK</text>
<text x="171.7" y="134.1">GPIO22</text>
<text x="171.7" y="136.6">GPIO23</text>
<text x="122.9" y="139.2">SWD</text>
<text x="171.7" y="139.2">GPIO24</text>
<text x="171.7" y="141.7">GPIO25</text>
<text x="167.4" y="146.8">GPIO26/ADC0</text>
<text x="167.4" y="149.3">GPIO27/ADC1</text>
<text x="167.4" y="151.9">GPIO28/ADC2</text>
<text x="167.4" y="154.4">GPIO29/ADC3</text>
<text x="140.2" y="158" transform="rotate(-90 140.2 158)">TESTEN</text>
<text x="150.4" y="158" transform="rotate(-90 150.4 158)">GND</text>
</g>
<g font-size="1.1" fill="#840000">
<text x="255.3" y="118.1">4</text>
<text x="257.6" y="116.7" transform="rotate(-90 257.6 116.7)">3</text>
<text x="259.7" y="118.1">2</text>
<text x="257.6" y="120.5" transform="rotate(-90 257.6 120.5)">1</text>
</g>
<text font-size=".8" fill="#008484" x="262.3" y="116.1">H130B-12.000-20-3050-EXT-TR</text>
</svg>
